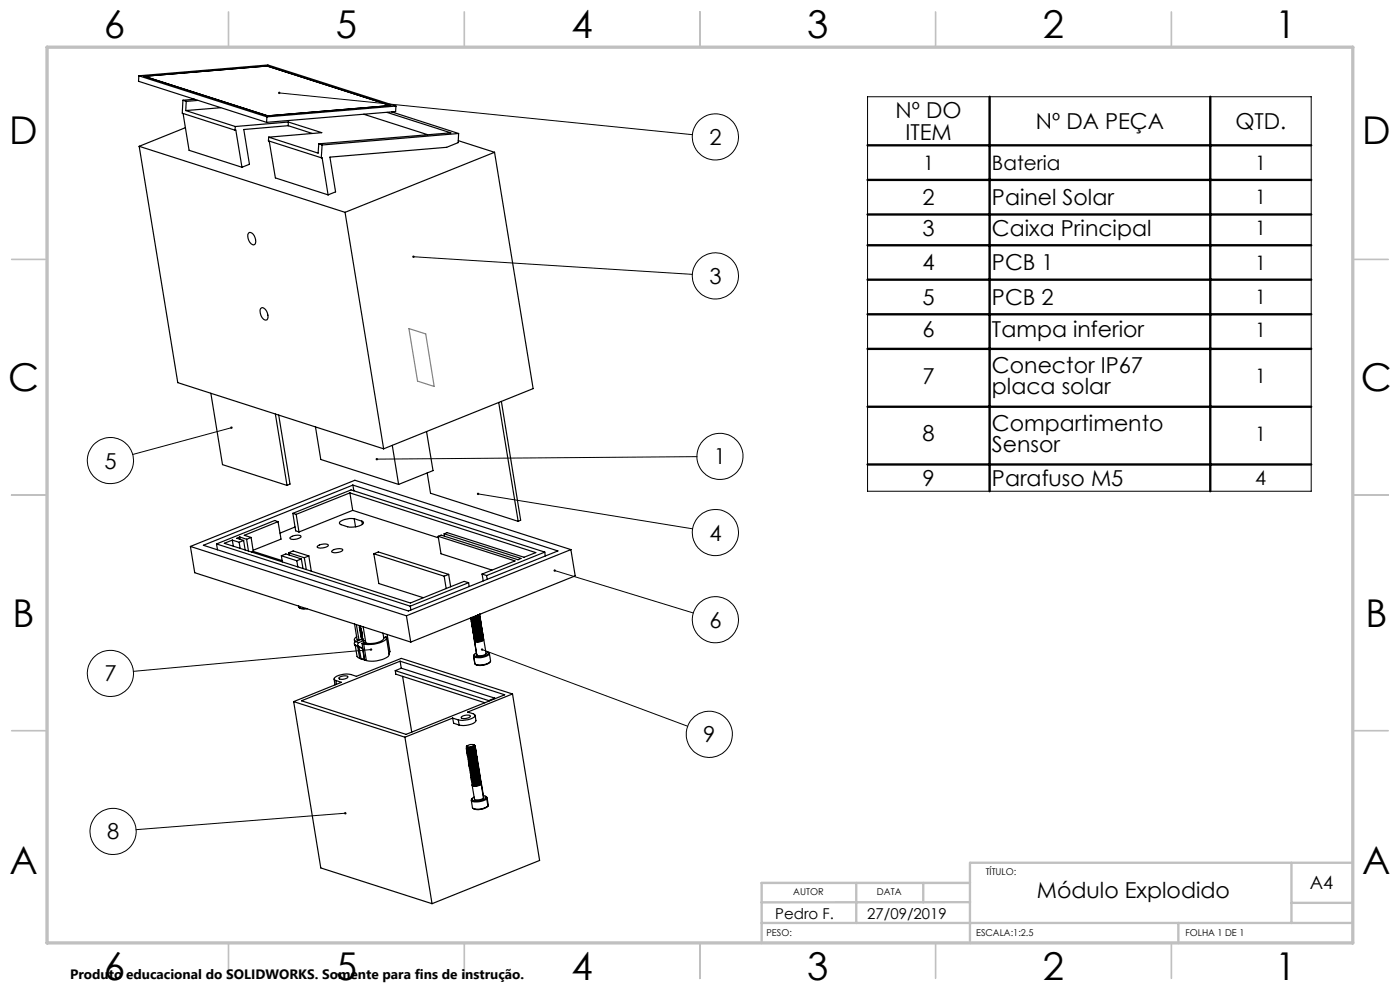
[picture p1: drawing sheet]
<svg xmlns="http://www.w3.org/2000/svg" width="297mm" height="210mm" viewBox="0 0 297 210" stroke-linecap="round" stroke-linejoin="round" font-family="sans-serif">
<g fill="none" stroke="#000" stroke-width=".21">
<path d="M59.2 19.7l87.7 8.9M184 20.5h94.2v83.7h-94.2zM87.7 54.5l59.2 3.7M49.1 90.7l-20.9 5.7M147.8 96.9l-67.9 .5M101.4 104.8l45.5 7.4M78.7 137.8l-50.4 4.6M102.3 137.8l43.6 16.2M117.7 121l29.4 9M73.3 172.5l-44.4 3.5"/>
<circle cx="151.8" cy="29" r="4.9"/>
<circle cx="151.8" cy="58.5" r="4.9"/>
<circle cx="23.4" cy="97.7" r="4.9"/>
<circle cx="152.7" cy="96.8" r="4.9"/>
<circle cx="151.8" cy="113" r="4.9"/>
<circle cx="151.8" cy="131.5" r="4.9"/>
<circle cx="23.4" cy="142.8" r="4.9"/>
<circle cx="150.5" cy="155.8" r="4.9"/>
<circle cx="24" cy="176.4" r="4.9"/>
</g>
<path d="M184 30.8h94.2M184 38.2h94.2M209.9 20.5v83.7M256.8 20.5v83.7M184 45.5h94.2M184 52h94.2M184 59.3h94.2M184 66.7h94.2M184 74h94.2M184 86.3h94.2M184 98.5h94.2" fill="none" stroke="#000" stroke-width=".5"/>
<g fill="none" stroke="#c0c0c0" stroke-width=".35">
<path d="M48.5 2.5v7.5M98.5 2.5v7.5M148.5 2.5v7.5M198.5 2.5v7.5M248.5 2.5v7.5M2.5 55h7.5M287 55h7.5M2.5 105h7.5M287 105h7.5M2.5 155h7.5M287 155h7.5M48.5 200v7.5"/>
<path d="M98.5 200v7.5M148.5 200v7.5M198.5 200v7.5M248.5 200v7.5"/>
</g>
<path d="M161.6 195.8h125.4M181.6 187.3v8.5M195.9 187.3v4.1M205.8 191.4h-44.2M205.8 187.3h-44.2v12.7M250 195.8v4.2M274 183v12.8M274 191.5h13M287 183h-81.2v17" fill="none" stroke="#c0c0c0" stroke-width=".5"/>
<path d="M10 10h277v190h-277z" fill="none" stroke="#c0c0c0" stroke-width=".7"/>
<path d="M30.6 16.2l26.1-2.2 26.2 8.4-26.1 2.2zM86.7 69.7l3.6 1.1 1.8 11.2-3.5-1.2z" fill="none" stroke="#808080" stroke-width=".25"/>
<path d="M87.6 54.2l-.1 .3h.2h-.2a.25 .25 0 0 0 .3 .2 .25 .25 0 0 0 .1-.3 .25 .25 0 0 0-.3-.2zM59.1 19.5l-.1 .2h.2h-.2a.25 .25 0 0 0 .3 .3 .25 .25 0 0 0 .2-.4 .25 .25 0 0 0-.4-.1zM79.8 97.2l-.1 .2h.2h-.2a.25 .25 0 0 0 .3 .2 .25 .25 0 0 0 .2-.3 .25 .25 0 0 0-.4-.1zM101.2 104.6v.1l.2 .1-.2-.1a.25 .25 0 0 0 .3 .3 .25 .25 0 0 0 .1-.4 .25 .25 0 0 0-.4 0zM117.5 120.9l-.1 .1h.3h-.3a.25 .25 0 0 0 .3 .3 .25 .25 0 0 0 .2-.4 .25 .25 0 0 0-.4 0zM102.1 137.6l-.1 .1 .3 .1-.3-.1a.26 .26 0 0 0 .3 .3 .26 .26 0 0 0 .2-.3 .26 .26 0 0 0-.4-.1zM73.1 172.3l-.1 .3a.26 .26 0 0 0 .3 .1 .26 .26 0 0 0 .2-.2h-.2h.2l-.2-.2zM78.5 137.6l.1 .4h.3l.1-.2h-.3h.3l-.1-.2zM48.9 90.5v.4h.4l.1-.2h-.3h.3l-.2-.2z" fill="#000"/>
<g fill="none" stroke="#000" stroke-width=".25">
<path d="M29.5 16.1l-.1 1.1 27.2 8.8M29.5 16.1l27.1 8.7M29.5 16.1l27.3-2.3 27.2 8.7M30.6 16.2l26.1-2.2 26.2 8.4-26.1 2.2zM29.5 31l43.7 14M29.5 31l8.2 50.2 43.7 14M38.8 21.3l.7 .2M38.8 21.3l-.1 2.7 11.1 3.6M38.8 24.1l1.3 7.8 11.2 3.6M39.3 27.1l-9.8 3.9M39.4 23.5l10.5 3.3M39.5 21.5l-.1 2"/>
<path d="M41.3 21.1l-2.5 .2M42 21.3l-2.5 .2M46.8 22.9l-7.4 .6M49.8 27.6h.2l1.3 7.9M49.9 26.8l-.1 .8M56.6 24.8v1.2M57 29.1l10.5 3.4 .1-2M57 29.1l-.1 .8 11.3 3.6M57.1 29.9l1.3 7.8 11.2 3.6M61.1 26.7l-9.4 .8 1.2 7.3-1.6 .7M61.1 26.7l5.2 1.6M61.2 25.9l7.1 2.2-11.3 1"/>
<path d="M61.2 25.9l-11.3 .9M61.2 25.9l-.1 .8M67.6 30.5l.7 .3M68.2 33.5h.1l1.3 7.8M68.3 30.8l-.1 2.7M77.2 24.2l13.5 4.4M82.1 23.8l13.5 4.4-28 2.3M83.1 23.7l14.2 4.6M84 22.5l-27.4 2.3M84 22.5l-.1 1.2-27.3 2.3M97.2 29.8l7.7 2.5M97.3 28.3l-.1 2-2.4 .9-24.8 2.1 1.2 7.4-1.6 .6"/>
<path d="M97.3 28.3l-29 2.5M104.9 32.3l-31.7 12.7M104.9 32.3l8.2 50.1-31.7 12.8M52.7 49.5l.2-.2a1.75 1.75 0 0 1 1.1 2.5 1.23 1.23 0 0 1-1.4-1.2v-.8zM73.2 45l8.2 50.2M55.3 65.5l.2-.2a1.75 1.75 0 0 1 1.2 2.5 1.24 1.24 0 0 1-1.5-1.3zM44.7 83.4l2.5 15.2 13.7 4.4M58.4 87.8l2.5 15.2M59.1 88l2.4 14.7-.6 .3M66.9 90.5l1.2 7 16.5 5.3M83.2 94.5l1.4 8.3M90.5 91.5l1.4 8.3-7.3 3"/>
<path d="M105.8 85.4l4.1 25.2M106.4 85.2l4.1 25.1-.6 .3M40.4 115.9l45.8 14.7M40.4 115.9l.9 5.6 45.8 14.7M40.4 115.9l34.9-14 45.8 14.7M43.1 115.7l31.8-12.8 43.5 14-31.8 12.7zM45.9 115.4l41.1 13.2M45.9 115.4l.2 1.2M49.3 114.6l1.4 .4M49.3 114.6l-1.7 .6 39.5 12.7 8.5-3.4M49.3 114.6l.2 1.2M50.7 115l.2 1.3"/>
<path d="M50.9 113.9l-.7 .3 1.5 .4M50.9 113.9l1.4 .5M50.9 113.9v.5M51.7 114.6l-1 .4M51.7 114.6l.3 2.1M52.3 114.4l.4 2.5M53.3 114l-1 .4M53.3 114l.4 3M53.7 117l-.3 .1M53.7 117l6.1 1.9M59 110.7l.6 3.7-5.9 2.3M59 110.7l-.7-.3-12.4 5"/>
<path d="M59 110.7l-7.2 2.9 1.5 .4M59.7 117.9l.9-.4 3.3 1.1M59.7 117.9l3.3 1M59.7 117.9l.2 1.3M61.2 117.3l1-.4 3.3 1M61.2 117.3l.1 .4M61.2 117.3l3.4 1M61.5 114a2.17 2.17 0 0 1 2.4-.2 1.91 1.91 0 0 1-2.4 .4zM62.1 108.9l.6 3.7 .7 .2M62.1 108.9l.7 .2M62.1 108.9l12.4-5 41.1 13.2M62.6 111.8l-3.2 1.3"/>
<path d="M62.8 109.1l.6 3.7M63 118.9l.2 1.4M63.9 118.6l-.9 .3M63.9 118.6l.4 2M64.6 118.3l.4 2.5M65.5 117.9l-.9 .4M65.5 117.9l.5 3.3M67.3 115.9a2.28 2.28 0 0 1 2.3-.3 1.67 1.67 0 0 1-1.9 .6l-.4-.1zM70.4 116.9a2.28 2.28 0 0 1 2.3-.3 1.67 1.67 0 0 1-2 .6l-.4-.2zM74.2 104.6l39.5 12.6-2.5 1-16.3-5.2-.7 .2M74.2 104.6l-11.4 4.5M74.2 104.6l.6 3.7"/>
<path d="M74.8 108.3l-11.4 4.5M74.8 108.3l18.2 5.8M74.9 102.9l.2 1.2M75.1 110h-.9l-1.1 .2a1.23 1.23 0 0 0-1.1 .8l.1 .2a4.8 4.8 0 0 0 4.1 .4 1.03 1.03 0 0 0 .9-.8l-.3-.2M75.1 110l1.7 .6M75.1 110l.3 1.8M76.8 110.6l.1 .6M79.3 117.5l1.1 6.3 9.4 3M79.3 117.5l14.9 4.7M79.3 117.5l1-.4 14.9 4.7M90.6 100.3l.7 4.3 18.6 6M93 113.8l.6 3.7 10.8 3.4"/>
<path d="M93 113.8l16.3 5.2-7 2.8M94.2 113.2l16.3 5.3-.6 .2-16.3-5.2-.6 .3M94.2 113.2l.1 .5M115.6 117.1l-12.4 5M115.6 117.1l.1 .8M121.1 116.6l-34.9 14M121.1 116.6l.9 5.6-34.9 14M63.3 128.5l.1 .3M63.4 128.5v.3M63.4 128.8a1.86 1.86 0 0 0 1.5 .3M63.5 128.9l.6 .2h1.1M75.2 135.7v.5"/>
<path d="M75.2 132.4l.5 3.2 .3 .3M75.3 136.8l.7 .2M75.3 136.8l.9 .5M75.4 136.8l.3 2.4 .6 .5M75.4 136.1a.46 .46 0 0 0-.1 .7M75.4 136.1l.7 .2M75.6 132.5l.6 3.3M75.7 135.1a.66 .66 0 0 0-.5 .7l.3 .3M75.9 137.1l.4 2.6M76 137l.9 .5M76.1 136.3a.46 .46 0 0 0-.1 .7M76.2 137.3l.7 .2"/>
<path d="M76.2 137.3l.4 2.4M76.3 132.7v.9h.3M76.3 132.7l.1 .4M76.3 132.7h.1M76.3 139.7l.4 .1M76.3 132.7l.2 .4M76.3 133.1l.1 .2M76.3 133.6l.4 .1M76.3 133.6l.3 .6M76.4 133.3h.1M76.4 133.1l.1 .2M76.4 133.1h.1"/>
<path d="M76.4 134.3l.1 .4 .3 .1M76.5 133.1l.1 .2M76.5 133.3l.1 .1M76.6 133.3h.1M76.6 133.3h-.1M76.6 134.2l-.2 .1M76.6 133.9l.2 .2M76.6 133.4v.2M76.6 139.7l.7 .2M76.6 139.7l.1 .1M76.6 133.3l.1 .3M76.6 134.4l.2 .1"/>
<path d="M76.6 133.6h.1M76.6 133.3v.1M76.7 133.7v.3M76.7 139.8l1 .3M76.7 134l-.2-.1 .2 .2M76.7 134.1l.1 .3M76.7 133.7h.1M76.7 134.1h.1M76.7 135.2h.1M76.8 134.1v.3M76.8 134.5v.3M76.8 134.4h-.2l.2 .1"/>
<path d="M76.8 135.1l-.1 .1M76.8 135.1v.2l-.1-.1M76.8 136.5l.4 .1M76.8 134.5l.1 .3M76.8 136.5l.6 3.5-.1-.1M76.8 134.5h.1M76.8 134.8h.1M76.8 135.1l.1 .3M76.8 134.8l-.2 .2v.3l.4 .4M76.8 134.8l.1 .3M76.8 135.1h.1M76.9 135.1v.3"/>
<path d="M76.9 134.8v.3M76.9 135.4h.1M76.9 134.8h-.1M76.9 137.5l.4 2.4M76.9 135.4l.1 .3M77 133l.6 3.4M77.2 136.6l.5 3.5M77.2 135.9l.1 .4M77.2 135.9l-.7-.2-1.1 .4M77.2 135.9l-1.1 .4M77.3 136.3l-.5 .2M77.3 136.3l.3 .1"/>
<path d="M81.2 134.3l.2 1.1a3 3 0 0 1-2.9 1.1l-.9-.1M81.4 135.3l.5-.2 .1 .2a2.3 2.3 0 0 1-2.1 1.2l-1.8 .2-.9-.1M82 135.3l.5 3.5a2.3 2.3 0 0 1-2 1.2l-1.2 .3-1.6-.2M82.1 134.6l.6 3.6-.2 .4M86.2 130.6l.9 5.6M87 128.6l.2 .8M94.2 122.2l.5 2.6M95.2 121.8l-1 .4M95.2 121.8l.4 2.7M99.4 123.6l-12.4 5M99.4 123.6l.1 .8M99.4 123.6l-.9-.3-2.9 1.2"/>
<path d="M99.9 131.1a1.54 1.54 0 0 0 1.9-.3v-.2l-.1 .3-1 .4-.8-.1M100 132l.4 .2 .8-.1 .6-.3 .2-.3a1.49 1.49 0 0 1-2 .5zM100 132v.1M100 131.2l-.1 .2M100.1 132.4a1.59 1.59 0 0 0 1.9-.6 1.52 1.52 0 0 1-1.9 .6zM100.1 131.5l-.1 .3M100.1 132.4h.1M100.1 132.6l1.2 .1 .6-.3 .1-.3 .1 .1a1.73 1.73 0 0 1-2 .4zM100.2 131.8l-.2 .2M100.3 132.5a1.8 1.8 0 0 0 1.5-.3l-.6 .3h-.9M100.3 133.5l.4 .2 .7-.1 .7-.3 .1-.3-.1 .3-.7 .3a1.14 1.14 0 0 1-1.1-.1zM100.3 132.4l-.2 .2"/>
<path d="M100.3 133.5v.1M100.3 132.8h.1a1.8 1.8 0 0 0 1.4-.3l-.8 .3h-.6M100.3 131.7l-.1 .1M100.3 132.7l-.1 .3M100.3 133.8a1.64 1.64 0 0 0 1.9-.5 1.57 1.57 0 0 1-1.9 .5zM100.3 133l-.1 .2M100.4 133.1h.6l.9-.3-.9 .3h-.6M100.4 132l-.2 .1M100.4 134.1l.4 .2 .7-.1 .7-.3 .1-.3a1.31 1.31 0 0 1-1.9 .5zM100.4 134.1v.1M100.4 133.4h.7l.8-.3-.8 .3h-.7M100.4 134.4h1.2a.65 .65 0 0 0 .7-.6v.1a1.55 1.55 0 0 1-1.9 .5z"/>
<path d="M100.4 133.7h.7l.9-.3-.9 .3h-.6M100.4 133.6l-.1 .2M100.5 134.7a1.52 1.52 0 0 0 1.9-.5 1.43 1.43 0 0 1-1.9 .5zM100.5 139.2l.3 1.6M100.5 133.2l-.2 .3M100.6 134.5l-.1 .2M100.6 135.6a1.52 1.52 0 0 0 1.9-.6 1.31 1.31 0 0 1-1.9 .6zM100.6 135.6h.1M100.6 135.9h1.2a.65 .65 0 0 0 .8-.5 1.37 1.37 0 0 1-1.8 .6zM100.6 134.8l-.1 .2M100.6 136l.5 3M100.6 135.9v.1"/>
<path d="M100.6 139.1l-.1 .2M100.6 136h.1M100.7 134.1l-.3 .3M100.7 138.8l-.2 .5M100.7 136l.4 3M100.7 135.4l-.1 .2M100.8 135.7l.7 .1 .8-.3-.8 .3-.7-.1M100.8 135.7l-.2 .2M100.8 135l-.3 .3M101.1 138.5l-.4 .2-.1 .4M101.3 130.5l-.5 .2M101.4 130.8l-.7 .2h-.7"/>
<path d="M101.4 130.8l-.4 .2h-1M101.4 130.4v.1M101.4 131.1l-.7 .2h-.7M101.4 131.1l-.7 .3-.6-.1M101.5 130.7l-.1 .1M101.5 131.7l-.7 .3-.6-.1M101.6 131l-.2 .1M101.6 131.3l-.8 .3h-.7h.7l.7-.2M101.7 131.6a1.73 1.73 0 0 1-1.5 .3M101.7 131.9l-.8 .3h-.7l-.1 .2M101.7 130.3a1.33 1.33 0 0 1-1.7 .7M101.7 130.3a1.25 1.25 0 0 1-1.5 .6"/>
<path d="M101.7 131.9l-.8 .3h-.6M101.7 130.3h.1M101.8 130.9a1.46 1.46 0 0 1-1.9 .5M101.8 130.9a1.52 1.52 0 0 1-1.9 .5M101.8 130.9h.1M101.9 134l-.7 .3h-.7M101.9 131.2a1.37 1.37 0 0 1-1.7 .7l-.2-.1M101.9 131.2a1.64 1.64 0 0 1-1.9 .6M101.9 133.8l-.7 .2h-.7M101.9 131.2h.1M102 134.4l-.4 .2h-1M102 133.7a2.2 2.2 0 0 1-1.6 .3v.1"/>
<path d="M102.1 134a1.57 1.57 0 0 1-1.5 .3M102.1 135.2l-.7 .3-.6-.1 .1-.1M102.1 134.3a1.64 1.64 0 0 1-1.5 .2M102.1 132.4a1.55 1.55 0 0 1-1.9 .6M102.1 132.4a1.61 1.61 0 0 1-1.9 .6M102.1 132.4h.1M102.1 135.2l.2-.1-.9 .4h-.6M102.1 132.7v.1a1.68 1.68 0 0 1-1.9 .4M102.1 132.7a1.39 1.39 0 0 1-1.7 .6l-.2-.1M102.1 132.7h.1M102.2 134.6a1.73 1.73 0 0 1-1.6 .3h.7l.7-.3M102.2 134.9l-.8 .3-.7-.1"/>
<path d="M102.2 134.8l-.5 .3-.9 .1M102.3 121.8l.2 1.4M102.3 121.8l.9 .3M102.4 135.7l-.6 .3h-.9M102.4 134.5a.65 .65 0 0 1-.7 .6l-.8 .1-.4-.2M102.4 134.4a1.25 1.25 0 0 1-1.5 .7l-.4-.1M102.4 134.4v.1M102.5 134.8a1.39 1.39 0 0 1-1.8 .6l-.2-.1M102.5 134.8a1.46 1.46 0 0 1-1.8 .6l-.2-.1M102.5 135.6l-.2 .2M102.5 134.8h.1M102.6 135.6v.1a1.96 1.96 0 0 1-1.9 .3"/>
<path d="M102.6 135.6l-.1 .3-.7 .2-1.1-.1M102.6 135.6l.5 3a1.72 1.72 0 0 1-2 .4M103 138.2l.6 .2M103.2 122.1l.2 .8M103.5 138.3l.3 .2M103.6 138.4v.2a2.75 2.75 0 0 1-3 .5M103.6 138.4l.2 .1M103.8 138.5v.2a3.1 3.1 0 0 1-3.3 .6M103.8 138.6l.3 1.6a2.85 2.85 0 0 1-3.2 .8l-.1-.2M62.3 148.8l23.6 7.6M62.3 148.8l5.8 35.3 23.6 7.6M64 148.7l20.9-8.4 22.2 7.1-21 8.4z"/>
<path d="M70.9 144l.2 1.3M71.3 144.3l-.4-.2a2.17 2.17 0 0 1 2.1-1.1 4.8 4.8 0 0 1 2.6 .5l9.5-3.8 23.6 7.5M71.3 144.3l1.1 .4-10.1 4.1M71.3 144.3l.1 .9M72 143.7l1-.3 .8 .1a1.35 1.35 0 0 1-1.8 .5l-.1-.2zM83.9 142.3l19.8 6.3M83.9 142.3l.1 .7 18.9 6.1M84.9 140.3l.2 1.4M85.1 141.7l19.9 6.4M85.1 141.7l-1.2 .6M85.4 143.5l1.9 11.8M85.9 156.4l5.8 35.3"/>
<path d="M96 152.3l1.2 .4M96 152.3l-10.1 4.1M96 152.3l.2 1.1 1.2 .4M97.2 152.7l.2 1.1M98 152l1-.3h.6l.2 .3-.4 .3-.7 .1h-.7l-.2-.3zM99.1 159.5v.2M99.1 159.8l.1 .2M99.2 158.2l-.2 .2M99.2 158.1l-.2 .3M100.3 158.8l-.9 .2M100.4 158h.1M100.4 159.1l-1 .1"/>
<path d="M100.4 158l.4 .2M100.5 158.1l-.9 .3h-.4v-.2M100.5 158.1a.99 .99 0 0 0-1.3 .1M100.5 158l.1 .2M100.5 158l.1 .1M100.5 158.1l.1 .1M100.5 159.7l-1.2 .1M100.6 158.6h-.1a1.74 1.74 0 0 1-1.4 .2M100.6 159.3l-.9 .3-.4-.1M100.6 158.2l-.4 .3-.9 .2M100.6 158.2l-.6 .3a.74 .74 0 0 1-1-.1M100.6 158.2l-.7 .4h-.8"/>
<path d="M100.6 158.9l-.6 .3h-.9M100.6 158.1v.1M100.7 159.2h-.1a1.62 1.62 0 0 1-1.4 .2M100.7 140.7l.1 .1M100.8 159.4a1.81 1.81 0 0 1-1.6 .4M100.8 159.8l-.4 .2-.9 .1M100.8 158.4v-.2v.2M100.8 158.4l-.5 .3-1.1 .1M100.8 158.4v.3M100.8 158.4a1.67 1.67 0 0 1-1.9 .3M100.8 151.7l.2 1.2a3.4 3.4 0 0 1-3.6 .9M100.8 158.4h.1"/>
<path d="M100.8 158.7l-.8 .4h-.7M100.8 158.7l.1 .3M100.8 158.7l-.8 .4-.7 .1-.3-.2M100.8 158.7h.1M100.9 159l-.5 .3-.8 .1h-.5l-.1-.2M100.9 159v.3M100.9 159a1.62 1.62 0 0 1-1.9 .3M100.9 159h.1M100.9 159.3l.1 .3M100.9 159.3a1.73 1.73 0 0 1-1.9 .3h.1M100.9 159.3h-.1M101 159.6v.3"/>
<path d="M101 159.6l-.9 .4a.9 .9 0 0 1-1-.1M101 159.6h-.1M101 159.6h.1M101 159.9l.1 .3M101 159.9a1.85 1.85 0 0 1-1.9 .3M101 159.9h-.1M103.7 148.6v.1M104 140.4a2.86 2.86 0 0 1-3.1 .5M105 148.1v.1M105 148.1l-1.3 .5M108.7 147.2l-9.5 3.9 1.2 .3 .4 .3a2.2 2.2 0 0 1-2.1 1h-1.5M108.7 147.2l5.8 35.3-22.8 9.2"/>
<path d="M99.2 160v.3M99.3 160l.1 .1M99.3 160.4h.2M99.4 160.6l.2 .1M99.4 160.9l.2 .1M99.4 161.2l.2 .1M99.5 162.1l.1 .2M99.6 162.4v.3M99.6 162.1l.2 .1M99.6 162.7l.1 .2M99.7 162.4l.1 .1M99.7 162.7l.2 .1"/>
<path d="M99.8 163l.1 .1M99.8 163.3l.2 .1M99.9 163.6h.1M99.9 163.9l.2 .1M100 164.5l.2 .1M100 169.7l.2 1.6a2.91 2.91 0 0 0 3.3-.3M100 165.1v.2M100 165.4l.1 .2M100.1 165.1h.2M100.2 166.5l.4 3a1.67 1.67 0 0 0 2-.2M100.2 169.4l-.2 .3a1.9 1.9 0 0 0 2.2 .3l1.1-.6M100.2 165.7h.2"/>
<path d="M100.3 166h.1M100.3 166.3h.2M100.6 169.1l-.4 .3M100.6 160.5l-.9 .3M100.7 160.8l-1 .2M100.7 161.1l-.9 .2M100.7 160.2l-1.1 .2M100.7 160.2l-.5 .2-.8-.1M100.8 161.4l-1 .2M100.8 160.1l-.1 .1M100.8 161.7l-.9 .2M100.9 160.4a1.76 1.76 0 0 1-1.5 .2"/>
<path d="M100.9 162l-1.2 .2M100.9 160.6a1.71 1.71 0 0 1-1.4 .3M100.9 162.3l-.4 .2h-.7M101 161l-.7 .2-.6 .1M101 161.2l-.9 .4h-.4M101 162.6l-1.2 .2M101 161.9l-1.2 .3M101 162.3l.2-.2-.7 .3h-.7M101.1 161.6h-.1a1.74 1.74 0 0 1-1.4 .2M101.1 160.2l-.9 .4h-.7M101.1 160.2v.2M101.1 160.2l-.9 .4h-.7l-.3-.1"/>
<path d="M101.1 160.2h.1M101.1 161.8l-.1 .2M101.1 160.4l-.5 .4-1 .1M101.1 160.4v.1M101.1 160.5l.1 .3M101.1 163.5l-.9 .2M101.1 162.9l-.5 .2h-.7M101.1 160.5a1.66 1.66 0 0 1-1.9 .3M101.2 162.2h.1M101.2 160.8l-.5 .3-1.1 .1M101.2 160.8v.2M101.2 163.8l-1 .2"/>
<path d="M101.2 163.2l-1.1 .2M101.2 160.8a1.67 1.67 0 0 1-1.9 .3M101.2 163.1l-.6 .2h-.7M101.2 160.8h.1M101.2 161l-.8 .5h-.9M101.2 161.1l.1 .3M101.2 164.1l-.9 .2M101.2 161.1l-.4 .3-.8 .2-.7-.2M101.2 161v.1M101.2 162.4l-.6 .3-.7 .1M101.2 164.4l-.9 .2M101.2 163.4l-.8 .3-.5-.1"/>
<path d="M101.3 162.7l-.7 .3h-.7M101.3 161.4l-.5 .2-1.1 .2M101.3 161.4v.2M101.3 161.4a1.67 1.67 0 0 1-1.9 .3M101.3 161.6l-.9 .5a.65 .65 0 0 1-1-.3M101.3 161.7l.1 .3M101.3 164.7l-1 .2M101.3 161.7l-.5 .3-.7 .2-.6-.1-.1-.1M101.3 161.6v.1M101.4 163l-.2 .1M101.4 163.3l-.2 .1M101.4 162v.2"/>
<path d="M101.4 165l-1.2 .2M101.4 162a1.61 1.61 0 0 1-1.9 .3M101.4 162h-.2M101.4 162h.1M101.4 163.6a1.76 1.76 0 0 1-1.5 .3M101.4 162.3l.1 .2M101.4 165.3l-1.1 .1M101.4 162.3a1.67 1.67 0 0 1-1.9 .3M101.4 162.2l-.1 .1M101.4 162.2v.1M101.5 163.9l-.1 .1a1.62 1.62 0 0 1-1.5 .2M101.5 162.6v.2"/>
<path d="M101.5 162.6l-.5 .3-.8 .1-.6-.1M101.5 162.5l-.1 .1M101.5 162.5v.1M101.5 164.2l-.6 .3h-.7M101.5 162.8l-.9 .5h-.7M101.5 162.8v.1M101.5 162.9l.1 .2M101.5 165.9l-1 .2M101.5 162.9a1.66 1.66 0 0 1-1.9 .3M101.6 164.5l-.7 .3h-.9M101.6 163.1l-.5 .3-1.1 .2M101.6 163.2v.2"/>
<path d="M101.6 166.2l-1 .2M101.6 165.5l-.8 .3h-.5M101.6 163.2a1.62 1.62 0 0 1-1.9 .3M101.6 163.1v.1M101.6 164.8l-.6 .3h-.7M101.6 163.4l-.8 .4-.8 .1M101.6 163.4l.1 .3M101.6 163.5l-.8 .4h-.8l-.3-.1M101.6 163.4v.1M101.7 165.1a1.81 1.81 0 0 1-1.5 .3M101.7 163.7l-.5 .3-1.1 .2M101.7 163.8v.2"/>
<path d="M101.7 163.8a1.52 1.52 0 0 1-1.9 .2M101.7 163.7v.1M101.7 164l-.5 .3-1.1 .2M101.7 164v.3M101.7 164a1.92 1.92 0 0 1-1.9 .4M101.7 165.4h.1M101.7 165.4l-.3 .2-1 .1M101.7 164.3l-.4 .3-1.1 .2M101.7 164.4l.1 .2M101.7 164.4a1.61 1.61 0 0 1-1.8 .2M101.7 164.3v.1M101.8 165.7a1.62 1.62 0 0 1-1.5 .3"/>
<path d="M101.8 166a1.76 1.76 0 0 1-1.5 .3M101.8 164.6l-.5 .3-.7 .2-.6-.1-.1-.2M101.8 164.6v.3M101.8 164.6a1.62 1.62 0 0 1-1.9 .4M101.8 164.6h.1M101.8 166.3l-.1 .1a1.65 1.65 0 0 1-1.4 .2h.2M101.8 165l.1 .2M101.8 165l-.8 .4h-.7l-.3-.2M101.8 164.9l-.1 .1M101.8 164.9v.1M101.9 165.2l-.1 .1M101.9 165.2h.1"/>
<path d="M101.9 165.2l.1 .3M101.9 165.2a1.61 1.61 0 0 1-1.9 .4M102 165.5l-.5 .3-1.1 .2M102 165.5v.3M102 165.6a1.67 1.67 0 0 1-2 .2M102 165.5v.1M102 165.8l-.9 .4-.7 .1M102 165.8l.1 .3M102 166.1v.2l-.5 .2M102 165.8l-.5 .3-.7 .2h-.6l-.1-.2M102 165.8h.1M102 166.3l-.8 .4h-.7l-.3-.2"/>
<path d="M102 166.3l.1 .1M102.1 166.1l-.5 .3-1.1 .2M102.1 166.1a1.85 1.85 0 0 1-1.9 .3M102.1 166.1l-.1 .2M102.1 166.1v.3M102.1 166.4a1.61 1.61 0 0 1-1.9 .1M102.1 166.4l.5 2.9M102.1 166.2l.5 3.1M102.6 168.8l.5 .2-.1 .3M103 168.9l.3 .2v.3M103 169.3a3 3 0 0 1-2.8 .4v-.3M103 169.3l.3 .1"/>
<path d="M103.3 169.4l.2 1.6M103.3 169.2l.2 1.8M103.5 171a3 3 0 0 1-3.1 .5"/>
</g>
<g font-size="8.1">
<text x="22" y="8">6</text>
<text x="71.2" y="8">5</text>
<text x="121.2" y="8">4</text>
<text x="171.3" y="8">3</text>
<text x="221.3" y="8">2</text>
<text x="270.5" y="8">1</text>
<text x="2" y="30.5">D</text>
<text x="289" y="30.5">D</text>
<text x="1.7" y="83">C</text>
<text x="288.7" y="83">C</text>
<text x="2.7" y="133">B</text>
<text x="289.7" y="133">B</text>
<text x="2" y="185.5">A</text>
<text x="289" y="185.5">A</text>
<text x="22" y="208">6</text>
<text x="71.2" y="208">5</text>
<text x="121.2" y="208">4</text>
<text x="171.3" y="208">3</text>
<text x="221.3" y="208">2</text>
<text x="270.5" y="208">1</text>
</g>
<g font-size="4.7">
<text x="190" y="25.1">Nº DO</text>
<text x="192.1" y="29.6">ITEM</text>
<text x="219.8" y="27.4">Nº DA PEÇA</text>
<text x="262.1" y="27.4">QTD.</text>
<text x="150.5" y="30.7">2</text>
<text x="195.7" y="43.5">2</text>
<text x="210.4" y="43.5">Painel Solar</text>
<text x="195.7" y="50">3</text>
<text x="210.4" y="50">Caixa Principal</text>
<text x="195.7" y="57.3">4</text>
<text x="210.4" y="57.3">PCB 1</text>
<text x="150.5" y="60.2">3</text>
<text x="195.7" y="64.7">5</text>
<text x="210.4" y="64.7">PCB 2</text>
<text x="195.7" y="71.6">6</text>
<text x="210.4" y="71.6">Tampa inferior</text>
<text x="195.7" y="81.4">7</text>
<text x="210.4" y="79.1">Conector IP67</text>
<text x="210.4" y="83.6">placa solar</text>
<text x="195.7" y="93.6">8</text>
<text x="210.4" y="91.4">Compartimento</text>
<text x="210.4" y="95.9">Sensor</text>
<text x="22.1" y="99.4">5</text>
<text x="151.5" y="98.5">1</text>
<text x="195.7" y="103">9</text>
<text x="210.4" y="103">Parafuso M5</text>
<text x="150.5" y="114.7">4</text>
<text x="150.5" y="133.1">6</text>
<text x="22.1" y="144.5">7</text>
<text x="149.2" y="157.5">9</text>
<text x="22.7" y="178.1">8</text>
<text x="220" y="190.4">Módulo Explodido</text>
</g>
<g font-size="4.2">
<text x="195.8" y="36">1</text>
<text x="210.4" y="36">Bateria</text>
<text x="266.3" y="36">1</text>
<text x="266.3" y="43.3">1</text>
<text x="266.3" y="49.9">1</text>
<text x="266.3" y="57.2">1</text>
<text x="266.3" y="64.5">1</text>
<text x="266.3" y="71.4">1</text>
<text x="266.3" y="81.2">1</text>
<text x="266.3" y="93.5">1</text>
<text x="266.3" y="102.9">4</text>
</g>
<text font-size="3.9" x="277.9" y="188.5">A4</text>
<g font-size="3.2">
<text x="164.5" y="194.9">Pedro F.</text>
<text x="184" y="194.9">27/09/2019</text>
</g>
<text font-size="2.9" x="14.9" y="207.6">Produto educacional do SOLIDWORKS. Somente para fins de instrução.</text>
<g font-size="2">
<text x="209.1" y="185.5">TÍTULO:</text>
<text x="168.3" y="189.8">AUTOR</text>
<text x="186" y="189.8">DATA</text>
<text x="162.6" y="198.5">PESO:</text>
<text x="207.1" y="198.6">ESCALA:1:2.5</text>
<text x="251.5" y="198.6">FOLHA 1 DE 1</text>
</g>
</svg>
